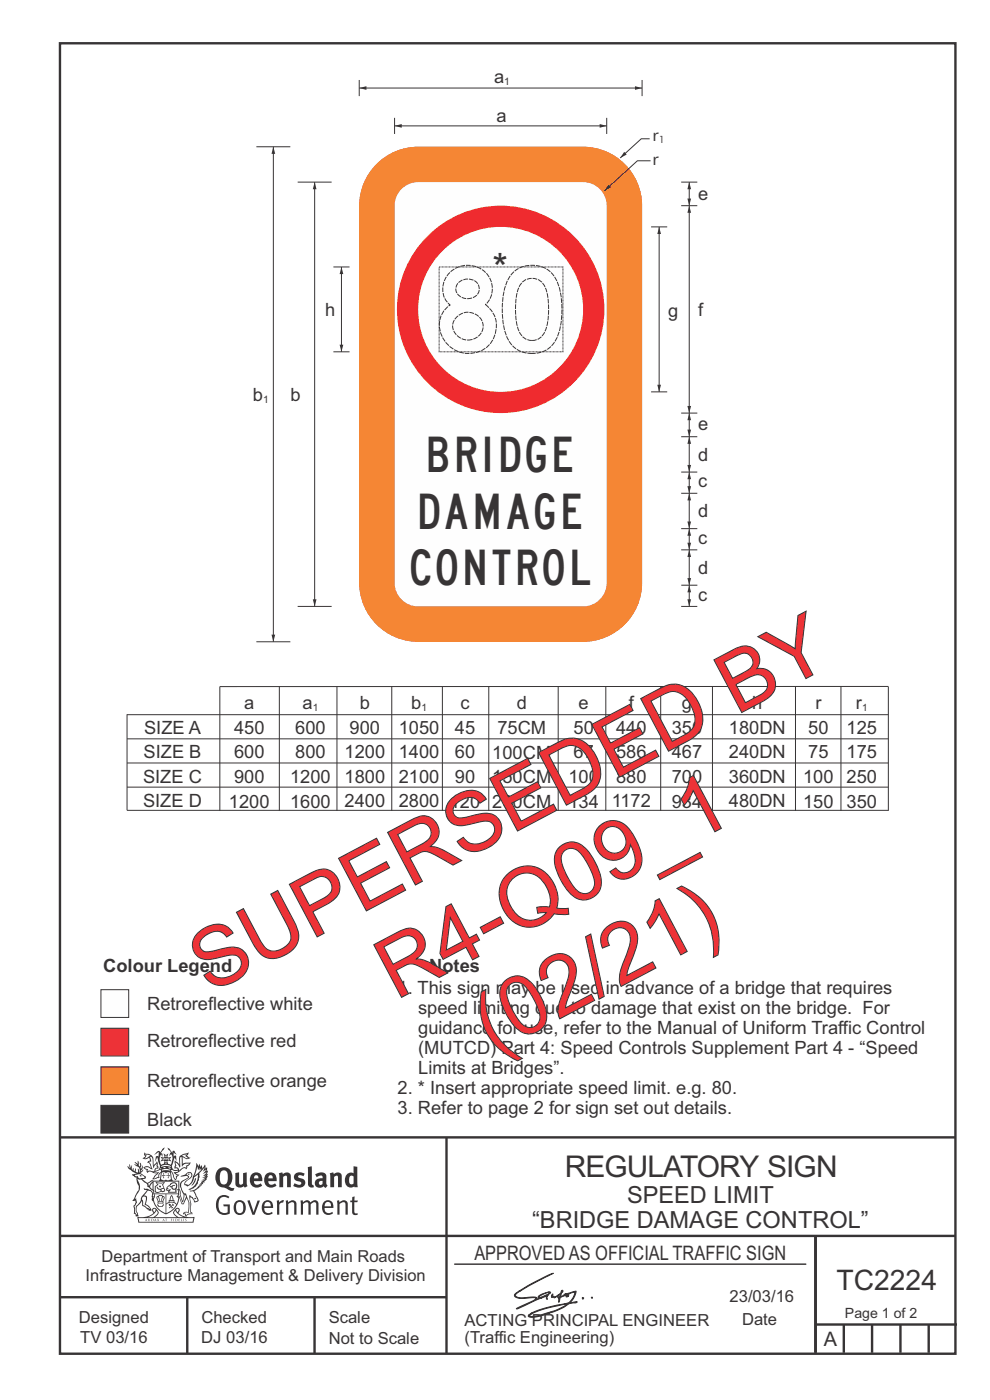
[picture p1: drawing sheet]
<svg xmlns="http://www.w3.org/2000/svg" width="210mm" height="297mm" viewBox="0 0 210 297" stroke-linecap="round" stroke-linejoin="round" font-family="sans-serif">
<g fill="none" stroke="#373435" stroke-width=".51">
<path d="M12.7 9.2h190v278h-190zM12.7 241.3h190M94.7 241.4v45.8M12.7 275.2h82M12.7 262.2h190.1M39.7 275.2v12M66.7 275.2v12M173 262.1v24.9M173 281h30M179 281v6M185 281v6M191 281v6"/>
<path d="M197 281v6"/>
</g>
<path d="M96.4 268.2h74.6" fill="none" stroke="#373435" stroke-width=".21"/>
<g fill="#373435">
<path d="M47 248.4a2.55 2.55 0 0 0 0 2.7l.3 .2a.81 .81 0 0 0 1-1v-.5a1.04 1.04 0 0 0-1.1-1.5zM46.3 248.1a1.82 1.82 0 0 1 2.1-.2 1.82 1.82 0 0 1 .9 1.8 2.29 2.29 0 0 1-.8 2l.7 .3h.5l-.2 .6a2.87 2.87 0 0 1-2-.7 2.12 2.12 0 0 1-1.7-3.1z" fill-rule="evenodd"/>
<path d="M49.9 248.9l.8-.2v2a.46 .46 0 0 0 .3 .6 .46 .46 0 0 0 .6-.3v-2.1l.7-.2v2.4l.2 .5-.5 .3-.3-.3a1.02 1.02 0 0 1-1.2 .3 1.02 1.02 0 0 1-.6-1.1z" fill-rule="evenodd"/>
<path d="M54 249.5l-.1 .5h.9a.49 .49 0 0 0-.2-.6 .49 .49 0 0 0-.6 .1zM53.4 249.1a1.34 1.34 0 0 1 1.6-.2 1.34 1.34 0 0 1 .6 1.5v.2h-1.7a.77 .77 0 0 0 .5 .8 .77 .77 0 0 0 .9-.4l.3 .5a1.59 1.59 0 0 1-2 .2 1.59 1.59 0 0 1-.5-2.1z" fill-rule="evenodd"/>
<path d="M57 249.5l-.1 .5h1a.49 .49 0 0 0-.2-.6 .49 .49 0 0 0-.7 .1zM56.4 249.1a1.34 1.34 0 0 1 1.6-.2 1.34 1.34 0 0 1 .7 1.5v.2h-1.8a.77 .77 0 0 0 .5 .8 .77 .77 0 0 0 .9-.4l.4 .5a1.59 1.59 0 0 1-2.1 .2 1.59 1.59 0 0 1-.5-2.1z" fill-rule="evenodd"/>
<path d="M59.2 248.9l.7-.2 .1 .4a.95 .95 0 0 1 1-.3 .95 .95 0 0 1 .7 .8v2.3h-.8v-2.3a.46 .46 0 0 0-.8 .1v2.2h-.8z" fill-rule="evenodd"/>
<path d="M62.6 249.1a1.75 1.75 0 0 1 2-.1l-.2 .5-.6-.2a.43 .43 0 0 0-.6 .3l.4 .3a1.04 1.04 0 0 1 1.2 1.1 1.04 1.04 0 0 1-1.4 1l-1.2-.4 .3-.6 1 .4 .4-.4a.88 .88 0 0 0-1-.5l-.4-.2-.1-.4z" fill-rule="evenodd"/>
<path d="M65.3 247.6l.8-.2 .1 3.8 .3 .2 .1 .4a.88 .88 0 0 1-1 0 .88 .88 0 0 1-.3-1z" fill-rule="evenodd"/>
<path d="M67.8 250.6a.43 .43 0 0 0-.1 .7 .43 .43 0 0 0 .7-.1v-.7zM66.8 249.1a1.7 1.7 0 0 1 2.4 .1v1.9l.3 .4-.4 .5-.5-.4a1.03 1.03 0 0 1-1.7-.1 1.03 1.03 0 0 1 .8-1.5h.7v-.4a.8 .8 0 0 0-1.2 .1z" fill-rule="evenodd"/>
<path d="M70 248.9l.7-.2 .1 .4a.95 .95 0 0 1 1-.3 .95 .95 0 0 1 .7 .8v2.3h-.8v-2.3a.46 .46 0 0 0-.8 .1v2.2h-.8z" fill-rule="evenodd"/>
<path d="M74.3 249.5a1.48 1.48 0 0 0 0 1.7h.5l.2-.1v-1.5l-.3-.2zM75 247.4l.8 .1 .1 4.4h-.7l-.1-.2a1.26 1.26 0 0 1-1.4 0 1.26 1.26 0 0 1-.5-1.3 1.29 1.29 0 0 1 .4-1.4 1.29 1.29 0 0 1 1.4-.1z" fill-rule="evenodd"/>
<path d="M46.4 253.9a1.72 1.72 0 0 1 2.3 0l-.3 .3a1.24 1.24 0 0 0-1.4-.2 1.24 1.24 0 0 0-.6 1.4 1.49 1.49 0 0 0 1.2 1.9l.7-.1v-1.3h-.8l-.1-.4h1.3v1.9a1.93 1.93 0 0 1-2.2 0 1.93 1.93 0 0 1-.7-2.2l.2-.8z" fill-rule="evenodd"/>
<path d="M50.4 255.1a1.65 1.65 0 0 0 .2 2.2 .99 .99 0 0 0 1-1.4 .78 .78 0 0 0-.4-.8 .78 .78 0 0 0-.8 0zM50 254.9a1.33 1.33 0 0 1 1.6-.1 1.33 1.33 0 0 1 .5 1.4 1.31 1.31 0 0 1-1.3 1.6 1.31 1.31 0 0 1-1.2-1.6v-.6z" fill-rule="evenodd"/>
<path d="M52.5 254.7l.4-.1 .9 2.6 .8-2.5h.5l-1.1 3h-.5z" fill-rule="evenodd"/>
<path d="M56.3 255.2l-.2 .7h1.3a.7 .7 0 0 0-.3-.8 .7 .7 0 0 0-.8 .1zM55.9 255a1.22 1.22 0 0 1 1.5-.2 1.22 1.22 0 0 1 .5 1.5h-1.8a.93 .93 0 0 0 .5 1 .93 .93 0 0 0 1.1-.2l.2 .3a1.43 1.43 0 0 1-1.8 .1 1.43 1.43 0 0 1-.6-1.7z" fill-rule="evenodd"/>
<path d="M58.7 254.7l.4-.1 .1 .5 .4-.4 .6-.1-.2 .5a.66 .66 0 0 0-.8 .7v1.9h-.4z" fill-rule="evenodd"/>
<path d="M60.6 254.7l.4-.1 .1 .5a.94 .94 0 0 1 1-.5 .94 .94 0 0 1 .8 .8v2.3h-.5l-.1-2.5a.81 .81 0 0 0-1.2 .3v2.2h-.4z" fill-rule="evenodd"/>
<path d="M63.7 254.7l.5-.1 .1 .5 .4-.3a.78 .78 0 0 1 1.1 .3 .9 .9 0 0 1 1-.5 .9 .9 0 0 1 .8 .8v2.3h-.5l-.1-2.5a.67 .67 0 0 0-1.1 .3v2.2h-.5v-2.4l-.4-.3-.7 .4v2.3h-.5z" fill-rule="evenodd"/>
<path d="M69 255.2l-.1 .7h1.3a.7 .7 0 0 0-.3-.8 .7 .7 0 0 0-.9 .1zM68.7 255a1.22 1.22 0 0 1 1.5-.2 1.22 1.22 0 0 1 .5 1.5h-1.8a.93 .93 0 0 0 .4 1 .93 .93 0 0 0 1.2-.2l.1 .3a1.44 1.44 0 0 1-1.7 .1 1.44 1.44 0 0 1-.6-1.7z" fill-rule="evenodd"/>
<path d="M71.4 254.7l.5-.1 .1 .5a.94 .94 0 0 1 1-.5 .94 .94 0 0 1 .8 .8v2.3h-.5l-.1-2.5a.81 .81 0 0 0-1.2 .3v2.2h-.4z" fill-rule="evenodd"/>
<path d="M74.7 253.9l.5-.1v.9h.7l-.1 .3h-.6v2.2l.1 .2h.5l.1 .3a.75 .75 0 0 1-1.2-.6v-2.1h-.4v-.3h.4z" fill-rule="evenodd"/>
<path d="M30.8 244.9l1.1 .3-.9 .5h-.4l.6-.5zM31.8 245.4h.2a2.44 2.44 0 0 1 .4 1.9l.1 .5 .7-1-.1 .6 .3 .3a.57 .57 0 0 0-.6 .7l-1-.1-.5 .2 .2-.5-.8-.3 .7-.1 .9 .5 .1-.1-.6-1.3-.2-.2h.5zM30.7 244.4l-.1 .5 .2 .4-.6 .4a1.04 1.04 0 0 0 1.4-.1l.2 .6-.3 .1-.2 .4a.94 .94 0 0 1 .8 1.1l-.2-.1a1.16 1.16 0 0 0-1.5-.1l.3 .4 .4 .2 .1 .5 .2 .1 .1-.2a.94 .94 0 0 1 1.1 .2l.8 .1-1.2 1.2a1.13 1.13 0 0 0 1.2-.2l.4-.1-.1-.4 .5-.8a.83 .83 0 0 0-.6 1.1l-.3-.1-.7 .4 1.1-1.4-.5 .1-.5-.1 1.3-.5-.1-.1-.9 .4v-.3l.2-.2 .3 .1 .1-.3-.2-.4v-.6l-.1-.4-.7 1v-.7a1.42 1.42 0 0 0-1.6-1.8z" fill-rule="evenodd"/>
<path d="M38.5 245.2l.5-.2 .7-.1-.6 .3 .8 .5h-.3zM38.3 245.5l.2-.1 .1 2a1.69 1.69 0 0 1 1.6-.6l-.8 .5 .1 .5a1.1 1.1 0 0 0-1.5 .6l-.1-.5-.2-.2h-.5l.3-.4-.3-.7a1.42 1.42 0 0 1 .8 1.1l.2-.1zM37.1 246.2l.1 1-.2 .3 .1 .4h.5l.1 .2a.96 .96 0 0 1-1.1-.1l-.1 .1a1.06 1.06 0 0 0 1.3 .2v.1a.72 .72 0 0 1-1 .2l.3 .5 .6 .2-.4 .2-.1 .6-.2-.3-.4-1.1-.4-.4 .4 .9a1.54 1.54 0 0 0 .7 1.2l.2-.3a.58 .58 0 0 1 .4-.8l.2-.1h-.3l-.5-.3 .9-.5a.93 .93 0 0 1 1.2-.5v.2l.2-.2 .1-.5a.99 .99 0 0 0 .7-.8l-1.3 .1-.3 .2-.1-1.4 .9 .4 .9-.3h-.4l-.5-.4 .4-.7-.6 .2a1.46 1.46 0 0 0-1.4 2.1v.4l-.2-.4z" fill-rule="evenodd"/>
<path d="M35.6 248.9l.2 .1-.1 .3 .4 .1h-.4v.6l-.1-.6h-.3l.3-.1z" fill-rule="evenodd"/>
<path d="M34.6 248.9l.2 .1v.3l.3 .1h-.3l-.1 .6v-.6h-.4l.4-.1z" fill-rule="evenodd"/>
<path d="M34.3 248.8a.57 .57 0 0 1 .9 .2 .57 .57 0 0 1 .9-.2l.2 1.4h-.2a.57 .57 0 0 1-.9 0 .69 .69 0 0 1-1.1 0zM34.2 248.1l-.3 2.1-.2 .4h3l-.2-.4-.3-2.1h-.2v.2l-.8-.1-.8 .1v-.2z" fill-rule="evenodd"/>
<path d="M34.2 252.4a.3 .3 0 0 0 .6 0 .3 .3 0 0 0-.6 0zM33.3 250.9l.3 .3-.3 .4a.79 .79 0 0 0 0 1.3l.8-.2-.1-.3a.55 .55 0 0 1-.7-.6l.1-.1 .2 .3 .3 .2 .8-.2-.4-.7 .4-.4-.7 .2zM33 250.7l1.1 .2 .9-.2-.4 .6 .4 1.2a.56 .56 0 0 1-.8 .3l-.2 .1a.73 .73 0 0 1-.9 .1 .73 .73 0 0 1-.3-1v-.4l.6-.4z" fill-rule="evenodd"/>
<path d="M35.6 251.8l.7-.4a.58 .58 0 0 1 1-.1 .58 .58 0 0 1-.4 .9l-.3-.3a.43 .43 0 0 1 .6-.4 .57 .57 0 0 0-.8 .2l-.2-.1-.3 .1 .4 .2a.55 .55 0 0 0 .9 .4v.5h-1.3l.3-.4-.1-.1-.6 .1 .2-.3-.2-.1zM35.4 251.8l-.1 .2a.39 .39 0 0 0 .2 .6h.3l-.2 .4h1.9l-.1-.8a.86 .86 0 0 0-.1-1.3 .86 .86 0 0 0-1.3 .4z" fill-rule="evenodd"/>
<path d="M36 254.8h.8v.2h-.8zM36.4 253.8l.2 .8h-.4zM36.4 253.5l-.3 .5-.1 .6h-.2v.4l-.7 .4 .2 .1a1.48 1.48 0 0 1 2.1 .2l.2-.1-.6-.5v-.5h-.2l-.1-.6z" fill-rule="evenodd"/>
<path d="M35.8 255.4l.4 .1 .1 .3 .3-.2-.2-.2a.38 .38 0 0 1 .5 .5l-.2-.2-.3 .2 .3 .2-.3 .3-.1-.4-.4 .4-.1-.2 .4-.3-.1-.1-.2 .1z" fill-rule="evenodd"/>
<path d="M34.5 254h.2v.2l-.2 .6h-.2zM33.6 255.3h.9v.2a.55 .55 0 0 1-.8 .4v-.2l-.2-.1zM33.4 254h.2l.2 .8h-.2zM33.6 255l.8-.1 .1 .2h-.8zM33.8 253.7h.5l-.2 1.1h-.1zM33.3 253.8l-.1 .3 .3 1.1a.48 .48 0 0 0-.1 .6 .48 .48 0 0 0 .5 .2h.5a.49 .49 0 0 0 .2-.8l.3-1.1-.1-.3a1.42 1.42 0 0 0-1.5 0z" fill-rule="evenodd"/>
<path d="M33.7 251.5l.4 .1 .1 .3h-.3z" fill-rule="evenodd"/>
<path d="M41.3 250.1l.3-.2-.2 .8-.6 .8h-.2l.5-.7z" fill-rule="evenodd"/>
<path d="M39.7 249l.3-.2 .5 .2a.88 .88 0 0 1-.6 1.1 1.22 1.22 0 0 0-.8 1.3l.5 .2a.72 .72 0 0 0 .9-.4l.5-.8 .2-.6 .8-.6v.2a2.85 2.85 0 0 1-2 2.9l.1 .1a2.13 2.13 0 0 0 1.9-1.5v-.3a2.01 2.01 0 0 0 .3-1.7l1.1-1.3-.4 1 .7-.5-.7 1 .8-.4-.8 .8 .7-.2-.9 .6 .8-.1-.8 .4h.7l-.8 .3 .3 .2h-.4l.2 .3h-.4l.2 .3h-.4l.1 .2h-.1a2.16 2.16 0 0 1-2 1.1l.1 .2 .4-.1a.76 .76 0 0 1 .7 .8l.5 1.2-.6 .2a1.45 1.45 0 0 0-1.1-1.3l.2 1.8-.1 1.8 .4 .3a1.07 1.07 0 0 0-1.2 .4v-.3l-.5-.2a.87 .87 0 0 1 1.1-.1v-.7a4.4 4.4 0 0 0-.6-3.1l-.1-.3h-.2a2.16 2.16 0 0 1-.7-2.2l.3-.4 1.2-.7a.55 .55 0 0 0-.4-.8zM37.8 252.4a.76 .76 0 0 1 .3 1.1l.6 1.6 .4-1.7 .2 .1a.61 .61 0 0 1-.1 .9l-.3 .8-.2 .1-.7-1.6-.3 .1a1.18 1.18 0 0 0 .1-1.4zM41.8 247.5l.2 .7 .3-.5v.6l.4-.5a1.9 1.9 0 0 1-1.2 1.4l-.3 .3zM38.2 249.6l1.4-.2 .2 .2v.3l-.5 .2a1.26 1.26 0 0 0-.9 1.9l.2 .7a1.84 1.84 0 0 1 .1 2.1l-.4-1.4a.96 .96 0 0 0-.4-1.2l-.4 .2a.78 .78 0 0 1 0 1.3l.1 .3h.4l.4 1.1a.38 .38 0 0 0 .2 .4 .38 .38 0 0 0 .4-.1l.6-1.2a2.94 2.94 0 0 1 .4 2.5l-.1 .4h-.8l-.3 .4v.2l.4-.1 .1 .4 .2 .1a1.02 1.02 0 0 1 1.3-.5v-.4l-.3-.1 .1-1.8-.3-1.3h.1a1.14 1.14 0 0 1 .8 1 .63 .63 0 0 0 .8-.2 .63 .63 0 0 0-.2-.9l-.6-1.2 .9-.6 .2-.4h.3l-.1-.2h.4l-.1-.3h.3l-.1-.3 .5-.1-.2-.2 .6-.4v-.2h-.2l.4-.5h-.3l.3-.5-.4 .1 .4-.5v-.3l-.3 .2 .2-.7-.1-.2-.4 .3v-.8l-.6 .8-.2-.8-.2 .5-.3-.7-.1 .6-.5-.8-.1 1.4-.6 1.8a1.81 1.81 0 0 1-1 1.5l-.6-.2a1.75 1.75 0 0 1 1.1-1.2 .75 .75 0 0 0 .1-1.3 .75 .75 0 0 0-1.2 .4z" fill-rule="evenodd"/>
<path d="M41.2 254.1h.3l.2 .2-.4 .1z" fill-rule="evenodd"/>
<path d="M29.4 258.4h11.6l-.1 .8h-11.4zM31.3 258.2l.5-.1a2.48 2.48 0 0 0 1.4-1.3l.3 .5-.5 .6-.5 .3zM32.5 256.6l.3-.2 .2 .1-.3 .7zM37.2 256.8a2.65 2.65 0 0 0 1.8 1.4h-1.1l-.5-.3-.5-.6zM37.4 256.5l.2-.1 .3 .2-.3 .6zM29.2 258.2l.1 1.2h11.8l.2-1.1-.2-.1a4.1 4.1 0 0 1-3.3-.9l.3-.4-.1-.6a1.06 1.06 0 0 0-1.3 1l.2 .4 .6 .5h-4.7l.3-.1a.84 .84 0 0 0 .6-.8 .84 .84 0 0 0-.5-.8l-.3-.2h-.5l-.1 .6 .3 .4a4.2 4.2 0 0 1-3.4 .9z" fill-rule="evenodd"/>
<path d="M31 258.7l.1 .2h-.2zM31 258.5l-.3 .6 .4-.2 .2 .2z" fill-rule="evenodd"/>
<path d="M31.3 258.6h.3v.4a.25 .25 0 0 0 .2-.1 .25 .25 0 0 0-.1-.3h.1a.29 .29 0 0 1 0 .4 .29 .29 0 0 1-.4 0 .29 .29 0 0 1 0-.4z" fill-rule="evenodd"/>
<path d="M32.2 258.6a.22 .22 0 0 1 .3 .2 .22 .22 0 0 1-.3 .2zM32 258.6l.1 .4a.33 .33 0 0 0 .4 0 .33 .33 0 0 0 0-.4 .33 .33 0 0 0-.5 0z" fill-rule="evenodd"/>
<path d="M32.9 258.7l.1 .2h-.2zM32.9 258.5l-.2 .6 .3-.2 .2 .2z" fill-rule="evenodd"/>
<path d="M33.3 258.6h.2l.1 .1 .2-.1-.2 .2 .2 .3-.3-.3-.1 .3h-.1l.2-.3z" fill-rule="evenodd"/>
<path d="M34.7 258.7l.1 .2h-.2zM34.7 258.5l-.3 .6 .4-.2 .2 .2z" fill-rule="evenodd"/>
<path d="M35 258.5h.5l-.2 .1v.5h-.2l.1-.5z" fill-rule="evenodd"/>
<path d="M36.2 258.6l.3-.1-.1 .1v.2h.1h-.1v.3h-.2z" fill-rule="evenodd"/>
<path d="M36.7 258.6h.2v.5h-.2z" fill-rule="evenodd"/>
<path d="M37.3 258.6a.22 .22 0 0 1 .3 .2 .22 .22 0 0 1-.3 .2zM37.1 258.6v.4a.33 .33 0 0 0 .5 0 .33 .33 0 0 0 0-.4 .33 .33 0 0 0-.5 0z" fill-rule="evenodd"/>
<path d="M37.8 258.6l.4-.1-.2 .1v.2h.1h-.1v.2l.2 .1h-.4z" fill-rule="evenodd"/>
<path d="M38.4 258.6h.2l-.1 .4 .2 .1h-.3z" fill-rule="evenodd"/>
<path d="M38.9 258.6h.2v.5h-.2z" fill-rule="evenodd"/>
<path d="M39.3 258.6h.2h-.1l.2 .3-.2 .2-.1-.1v-.1l.2 .1z" fill-rule="evenodd"/>
<path d="M34.2 247.4a1.51 1.51 0 0 1 2 .2 2.67 2.67 0 0 0-2.1 0zM35.7 247.6l.4 .1 .1 .3-.4-.1zM34.6 247.6h.5l.1 .2h-.4zM34 247.8l.3 .2h-.3zM34.9 246.9l.3-.2 .3 .2zM34.9 245.6l.2 .1v.3h-.2zM35 245.1l.2 .2 .2-.2-.1 .3h-.2zM35.1 246.3h.2l.1 .4-.2-.2-.2 .2zM35.3 245.7l.2-.1v.4h-.2zM34.4 245.7h.3l.1 .3-.4 .1 .2-.2zM35.7 245.7h.3l-.2 .2 .2 .2-.4-.1zM32.7 244.9l1-.5-.1 1-.2-.2-.3 .2-.3 1.1 .5-1 .3 .9a1.84 1.84 0 0 1 .2 1.7l.4 .1a2.48 2.48 0 0 1 2.2 0l.2-.2-.2-.7 .7-1.8 .4 .7-.2-1-.2-.1-.2 .3v-.9l.6 .4-.6-.8-.3 .1-.1 .4-.5-.9-.5-.3 .2 .5 .6 .5-.5 .8 .4-.4a2.06 2.06 0 0 1 0 2.3l-.5-.2-.2-.6 .1-.1 .8 .2-.4-.5 .4-.5-.7 .2-.2-.2 .2-.7-.5 .4-.5-.4 .2 .7-.2 .2-.7-.2 .4 .5-.4 .5 .8-.2 .1 .1-.2 .6-.5 .2a2.02 2.02 0 0 1 0-2.2l.3 .5-.1-.7-.3-.1 .8-1.2-.4 .3-.5 .8-.2-.3a.8 .8 0 0 0-.8 .5z" fill-rule="evenodd"/>
<path d="M29.2 250.1l.3 .1a.61 .61 0 0 1 .8 .4l.3 .2a.8 .8 0 0 1 .6 1l.4 .1 .5 .5a1 1 0 0 1 .5 1.1l-.1 .7v-.5h-.1a.96 .96 0 0 0-.8-1.3l-.2-.2h-.7l-.1-.1-.1 .1 .1 .3h.6l-1.2 1.3-.2 1-.4 .6a1.33 1.33 0 0 0-.5 1.8l.2 .5a1.26 1.26 0 0 1-.5-1.5l-.1-.3a1.56 1.56 0 0 0 .4-1.7l-.3 .2 .2-.5a3.2 3.2 0 0 0 .7-3zM30.4 253.9h.4a2.06 2.06 0 0 1-.1 1.6l.7 .5 .4 .4-.6-.1-.8-.6-.1-.9a.51 .51 0 0 1 .1-.9zM28.6 249.3a1.52 1.52 0 0 1 2.1 .5l-1.1 .2-.2-.1-.1-.4h-.5zM27.5 247v.8l-.3-.4h-.1a3.1 3.1 0 0 0 1.9 1.6l-1 .1 .5 .6 .5 .1 .1 1.1a1.84 1.84 0 0 1-.3 2.5l-.4 .9-.3 .4 .2 .1 .4-.1 .1 .4-.2 .5-.3 .2 .1 1.7h.2l.3 .5 .1 .1 .4-.1-.1-.5a1.3 1.3 0 0 1-.1-1.7l.9-1 .1 1.1 .6 .2 .5 .5 .1-.1 .2 .3h.5a1.85 1.85 0 0 0-1.2-1.4l.1-.3a1.39 1.39 0 0 0 0-1.4l-.5-.1 .5-.5a.66 .66 0 0 1 .9-.4 .66 .66 0 0 1 .3 .9l-.1 .4 .2-.1v.2l-.1 .3 .2 .5 .1-.3a2.24 2.24 0 0 0 .1-2.2 .73 .73 0 0 1-.7-.7 .73 .73 0 0 1 .6-.7v-.2a.94 .94 0 0 0-.9 .8 .48 .48 0 0 1-.1-.6 .48 .48 0 0 1 .5-.2l.5-.3a.51 .51 0 0 0-.8 .2l-.5 .2-1-.8h.6l.2-.5-1.2-.7 .5-.5v-.3l-.5 .4 .1-.2a.69 .69 0 0 0 .2-1v.4l-.2 .3v-1.1l-.3-.2 .1 .6-.1 .2-.4-1.3v.7l-.6-.4 .5 .7-.6-.2 .3 .3a1 1 0 0 1 .7 1.4l-.2-.8v.9l-.5-.2v-.8l-.2 .7-.2-.1-.1-.6-.2 .4-.2-.2 .1-.7-.2 .5z" fill-rule="evenodd"/>
<path d="M29.6 249.4l.2-.1 .3 .2z" fill-rule="evenodd"/>
<path d="M32.4 250.5h5.6v2l-.2-.1v-1.7h-5.2v2.5h5.2v-.8l.1 .2-.1 1.1v-.3h-2.5v4a4.1 4.1 0 0 0 2.6-3.6l.1-.1a4 4 0 0 1-2.8 3.9 4.2 4.2 0 0 1-2.8-4.7l.1 1.2 .1-.1a3.8 3.8 0 0 0 2.5 3.4v-4h-2.5l-.2-.9z" fill-rule="evenodd"/>
<circle cx="40" cy="249.1" r=".17"/>
</g>
<path d="M21.4 210h5.9v5.8h-5.9z" fill-rule="evenodd" fill="#fefefe" stroke="#373435" stroke-width=".21"/>
<path d="M125.4 275.3a.15 .15 0 0 0 .3 0 .15 .15 0 0 0-.3 0zM123.5 275.2l.2 .4 .1-.2zM120.4 274.7l.1 .3 .1-.5zM120 274.5h.2l-.1 .6 .4-.1h-.3v-.2l.5-.3v-.1zM113 278.4l-.2 .3 3-1.1 4.5-1-1.5 .9-2.3 1h.4l2.5-1 1.4-.9 1.5-.2 .1-.2-.1-.1-1.3 .3 .7-1 .5-1.2a.22 .22 0 0 0-.1-.3 .22 .22 0 0 0-.3 .1l-1.1 .4 1.3-.4-.5 1.3-.8 1-4.9 1.1zM118.6 275.2l.1 .2zM119.2 273.9v.1zM117.1 274.6l-.1 .4a.21 .21 0 0 0 .1 .2 .21 .21 0 0 0 .3-.1l.2 .2 1.2-.8-.1 .6h-.4l.2 .4v.8l.4-1.1 .3-.2h-.3l.1-.1 .1-.7 .3-.2v-.3l-.3 .1-.3 .6-1 .7-.3-.1-.4 .1 .2-.6zM119.1 275l1-.2 .1-.3-.6 .1 .1 .2zM112.6 278.6l-.1 .4 .5-.6zM112.2 278.9l-.2 .3a1.58 1.58 0 0 0 1.8 .2l2.2-.6 .7-.4-2.4 .7a2.84 2.84 0 0 1-2 0l.2-.3zM109.3 274.5l-.2 .3 .1 .3 .9 .3 3.6-.1-.5 .6-3.4 1.5-.3 .2 .1 .1 5.3-2.3-.1-.2h-.5l.5-.4 1.5-.7-1.3 .4-.8 .6a.38 .38 0 0 1-.1 .5 .38 .38 0 0 1-.4 .1l.2-.3a1.27 1.27 0 0 0-1.5-.2h-2.5a.43 .43 0 0 1-.5-.1 .43 .43 0 0 1 .1-.6l.8-.6zM110.1 273.9h.2l2.1-1.2 5-2.6-4.2 2zM114.7 275.2l.2 .2 1.1-.4 .8-.9h-.5l.3 .2zM116.1 274.9l-.2 .6 .2 .1z" fill-rule="evenodd" fill="#373435" stroke="#373435" stroke-width=".21"/>
<path d="M83.7 26.7h45" fill="none" stroke="#373435" stroke-width=".21"/>
<g fill="#373435">
<path d="M127.2 26.3l1.5 .4-1.5 .4z"/>
<path d="M83.7 26.7l1.5-.4v.8z"/>
</g>
<path d="M128.7 25v3.4M144.5 112.1h3.4M146.2 116.6v7.5M144.5 124.1h3.4" fill="none" stroke="#373435" stroke-width=".21"/>
<g fill="#373435">
<path d="M146.2 116.6l.4 1.6h-.8z"/>
<path d="M145.8 122.6h.8l-.4 1.5z"/>
</g>
<path d="M146.2 124.1v4.5" fill="none" stroke="#373435" stroke-width=".21"/>
<g fill="#373435">
<path d="M146.2 124.1l.4 1.6h-.8z"/>
<path d="M145.8 127.1h.8l-.4 1.5z"/>
</g>
<path d="M146.2 112.1v4.5" fill="none" stroke="#373435" stroke-width=".21"/>
<g fill="#373435">
<path d="M146.2 112.1l.4 1.6h-.8z"/>
<path d="M145.8 115.1h.8l-.4 1.5z"/>
</g>
<path d="M146.2 43.6v44M144.5 87.6h3.4M144.5 116.6h3.4" fill="none" stroke="#373435" stroke-width=".21"/>
<g fill="#373435">
<path d="M146.2 43.6l.4 1.5h-.8z"/>
<path d="M145.8 86.1h.8l-.4 1.5z"/>
</g>
<g fill="#f58634">
<path d="M79.9 34.8a12.5 12.5 0 0 1 8.8-3.7h35a12.5 12.5 0 0 1 12.5 12.5v80a12.5 12.5 0 0 1-12.5 12.5h-35a12.5 12.5 0 0 1-12.5-12.5v-80a12.5 12.5 0 0 1 3.7-8.8z" fill-rule="evenodd"/>
<path d="M79.9 34.8a12.5 12.5 0 0 1 8.8-3.7h35a12.5 12.5 0 0 1 12.5 12.5v80a12.5 12.5 0 0 1-12.5 12.5h-35a12.5 12.5 0 0 1-12.5-12.5v-80a12.5 12.5 0 0 1 3.7-8.8z" fill-rule="evenodd"/>
</g>
<path d="M84.9 40.4a5 5 0 0 1 3.8-1.8h35a5 5 0 0 1 5 5v80a5 5 0 0 1-5 5h-35a5 5 0 0 1-5-5v-80a5 5 0 0 1 1.2-3.2z" fill-rule="evenodd" fill="#fefefe"/>
<circle cx="106.2" cy="65.6" r="22" fill="#ef2b2f"/>
<path d="M138.1 48.1h3.4M139.8 48.1v35M138.1 83.1h3.4" fill="none" stroke="#373435" stroke-width=".21"/>
<g fill="#373435">
<path d="M139.8 48.1l.4 1.5h-.8z"/>
<path d="M139.4 81.6h.8l-.4 1.5z"/>
</g>
<circle cx="106.2" cy="65.6" r="17.5" fill="#fefefe"/>
<path d="M146.2 104.6v7.5" fill="none" stroke="#373435" stroke-width=".21"/>
<g fill="#373435">
<path d="M146.2 104.6l.4 1.6h-.8z"/>
<path d="M145.8 110.6h.8l-.4 1.5z"/>
</g>
<path d="M144.5 104.6h3.4M144.5 100.1h3.4M146.2 100.1v4.5" fill="none" stroke="#373435" stroke-width=".21"/>
<g fill="#373435">
<path d="M146.2 100.1l.4 1.6h-.8z"/>
<path d="M145.8 103.1h.8l-.4 1.5z"/>
</g>
<path d="M83.7 25v3.4M144.5 43.6h3.4M144.5 92.6h3.4M146.2 87.6v5" fill="none" stroke="#373435" stroke-width=".21"/>
<path d="M93.2 56.6h26.2v18h-26.2z" fill="none" stroke="#373435" stroke-width=".21" stroke-dasharray=".2 .1" stroke-linecap="butt"/>
<g fill="#373435">
<path d="M145.8 91.1h.8l-.4 1.5z"/>
<path d="M146.2 87.6l.4 1.5h-.8z"/>
</g>
<path d="M144.5 38.6h3.4M146.2 38.6v5" fill="none" stroke="#373435" stroke-width=".21"/>
<g fill="#373435">
<path d="M145.8 42.1h.8l-.4 1.5z"/>
<path d="M146.2 38.6l.4 1.5h-.8z"/>
</g>
<path d="M146.2 92.6v7.5" fill="none" stroke="#373435" stroke-width=".21"/>
<g fill="#373435">
<path d="M146.2 92.6l.4 1.6h-.8z"/>
<path d="M145.8 98.6h.8l-.4 1.5z"/>
</g>
<path d="M76.2 17v3.4M76.2 18.7h60M136.2 17v3.4M144.5 128.6h3.4" fill="none" stroke="#373435" stroke-width=".21"/>
<g fill="#373435">
<path d="M134.7 18.3l1.5 .4-1.5 .4z"/>
<path d="M76.2 18.7l1.5-.4v.8z"/>
</g>
<path d="M138 34.1h-2.8l-7 6.4" fill="none" stroke="#373435" stroke-width=".21"/>
<path d="M129.1 39.2l.5 .6-1.4 .7z" fill="#373435"/>
<path d="M137.8 29.4h-1.8l-4.4 4.1" fill="none" stroke="#373435" stroke-width=".21"/>
<path d="M132.4 32.2l.5 .6-1.3 .7z" fill="#373435"/>
<path d="M63.1 38.6h7.2M66.7 38.6v90M63.1 128.6h7.2" fill="none" stroke="#373435" stroke-width=".21"/>
<g fill="#373435">
<path d="M66.7 38.6l.4 1.5h-.7z"/>
<path d="M66.4 127.1h.7l-.4 1.5z"/>
</g>
<path d="M72.4 56.6v18" fill="none" stroke="#373435" stroke-width=".21"/>
<g fill="#373435">
<path d="M72.4 56.6l.4 1.5h-.8z"/>
<path d="M72 73.1h.8l-.4 1.5z"/>
</g>
<path d="M54.4 31.1h7.2M58 31.1v105M70.7 56.6h3.4M70.7 74.6h3.4M54.4 136.1h7.2" fill="none" stroke="#373435" stroke-width=".21"/>
<g fill="#373435">
<path d="M58 31.1l.4 1.5h-.8z"/>
<path d="M57.6 134.6h.8l-.4 1.5z"/>
</g>
<g fill="none" stroke="#373435" stroke-width=".21">
<path d="M27 151.5v20.4h161.4M27 151.6h161.4M27 156.7h161.4M59.3 145.7v26.3M71.5 145.7v26.3M83.1 145.7v26.3M93.8 145.7v26.3M103.7 145.7v26.3M118.4 145.7v26.3M128.5 145.7v26.3M140.1 145.7v26.3M151.1 145.7v26.3"/>
<path d="M168.7 145.7v26.3M178.4 145.7v26.3M188.4 145.6l-141.8 .1v26.3M188.4 145.7v26.3M27 167h161.4M27 161.9h161.4"/>
</g>
<path d="M21.4 218.1h5.9v5.9h-5.9z" fill-rule="evenodd" fill="#ed3237" stroke="#373435" stroke-width=".21"/>
<path d="M21.4 226.3h5.9v5.9h-5.9z" fill-rule="evenodd" fill="#f58634" stroke="#373435" stroke-width=".21"/>
<path d="M21.4 234.5h5.9v5.9h-5.9z" fill-rule="evenodd" fill="#373435" stroke="#373435" stroke-width=".21"/>
<text font-size="18" fill="#373435" x="93.2" y="74.6">80</text>
<g font-size="17.6" fill="#ed3237">
<text x="44.4" y="210.8" transform="rotate(-28 44.4 210.8)">SUPERSEDED BY</text>
<text x="84" y="212.2" transform="rotate(-28 84 212.2)">R4-Q09_1</text>
<text x="104.4" y="223.7" transform="rotate(-28 104.4 223.7)">(02/21)</text>
</g>
<text font-size="8.5" fill="#373435" x="104.5" y="59.9">*</text>
<g font-size="7.5" fill="#373435">
<text x="91" y="100.2">BRIDGE</text>
<text x="89.1" y="112.2">DAMAGE</text>
<text x="87.2" y="124.2">CONTROL</text>
</g>
<text font-size="6.3" fill="#373435" x="119.8" y="249.6">REGULATORY SIGN</text>
<text font-size="6" fill="#373435" x="177.4" y="273.7">TC2224</text>
<g font-size="5" fill="#373435">
<text x="133" y="255.2">SPEED LIMIT</text>
<text x="112.9" y="260.4">“BRIDGE DAMAGE CONTROL”</text>
</g>
<g font-size="4.2" fill="#373435">
<text x="100.6" y="267.2">APPROVED AS OFFICIAL TRAFFIC SIGN</text>
<text x="174.7" y="285.6">A</text>
</g>
<g font-size="3.9" fill="#373435">
<text x="104.8" y="17.7">a</text>
<text x="105.3" y="25.9">a</text>
<text x="138.4" y="35">r</text>
<text x="138.4" y="30">r</text>
<text x="148.1" y="42.5">e</text>
<text x="68.9" y="67">h</text>
<text x="141.7" y="67.2">g</text>
<text x="148.1" y="67">f</text>
<text x="53.7" y="85">b</text>
<text x="61.7" y="85">b</text>
<text x="148.1" y="91.1">e</text>
<text x="148.1" y="97.8">d</text>
<text x="148.1" y="103.4">c</text>
<text x="148.1" y="109.8">d</text>
<text x="148.1" y="115.4">c</text>
<text x="148.1" y="121.8">d</text>
<text x="148.1" y="127.4">c</text>
<text x="30.6" y="155.7">SIZE A</text>
<text x="49.6" y="155.7">450</text>
<text x="51.8" y="150.5">a</text>
<text x="62.6" y="155.7">600</text>
<text x="64.2" y="150.5">a</text>
<text x="74.2" y="155.7">900</text>
<text x="76.3" y="150.5">b</text>
<text x="84.6" y="155.7">1050</text>
<text x="87.2" y="150.5">b</text>
<text x="96.5" y="155.7">45</text>
<text x="97.7" y="150.5">c</text>
<text x="105.5" y="155.7">75CM</text>
<text x="109.6" y="150.5">d</text>
<text x="121.7" y="155.7">50</text>
<text x="122.7" y="150.5">e</text>
<text x="130.7" y="155.7">440</text>
<text x="133.4" y="150.5">f</text>
<text x="142.5" y="155.7">350</text>
<text x="144.6" y="150.5">g</text>
<text x="154.6" y="155.7">180DN</text>
<text x="159.6" y="150.5">h</text>
<text x="171.4" y="155.7">50</text>
<text x="173" y="150.5">r</text>
<text x="179.6" y="155.7">125</text>
<text x="181.6" y="150.5">r</text>
<text x="30.4" y="160.9">SIZE B</text>
<text x="49.6" y="160.9">600</text>
<text x="62.6" y="160.9">800</text>
<text x="73.1" y="160.9">1200</text>
<text x="84.6" y="160.9">1400</text>
<text x="96.5" y="160.9">60</text>
<text x="104.4" y="160.9">100CM</text>
<text x="121.7" y="160.9">67</text>
<text x="130.7" y="160.9">586</text>
<text x="142.5" y="160.9">467</text>
<text x="154.6" y="160.9">240DN</text>
<text x="171.4" y="160.9">75</text>
<text x="179.6" y="160.9">175</text>
<text x="30.3" y="166.1">SIZE C</text>
<text x="49.6" y="166.1">900</text>
<text x="61.5" y="166.1">1200</text>
<text x="73.1" y="166.1">1800</text>
<text x="84.6" y="166.1">2100</text>
<text x="96.5" y="166.1">90</text>
<text x="104.4" y="166.1">150CM</text>
<text x="120.6" y="166.1">100</text>
<text x="130.7" y="166.1">880</text>
<text x="142.5" y="166.1">700</text>
<text x="154.6" y="166.1">360DN</text>
<text x="170.4" y="166.1">100</text>
<text x="179.6" y="166.1">250</text>
<text x="30.3" y="171.3">SIZE D</text>
<text x="48.6" y="171.3">1200</text>
<text x="61.5" y="171.3">1600</text>
<text x="73.1" y="171.3">2400</text>
<text x="84.6" y="171.3">2800</text>
<text x="95.4" y="171.3">120</text>
<text x="104.4" y="171.3">200CM</text>
<text x="120.6" y="171.3">134</text>
<text x="129.7" y="171.3">1172</text>
<text x="142.5" y="171.3">934</text>
<text x="154.6" y="171.3">480DN</text>
<text x="170.4" y="171.3">150</text>
<text x="179.6" y="171.3">350</text>
<text x="21.9" y="206.2">Colour Legend</text>
<text x="91.1" y="206.1">Notes</text>
<text x="31.2" y="214.3">Retroreflective white</text>
<text x="84.3" y="210.8">1. This sign may be used in advance of a bridge that requires</text>
<text x="88.7" y="215.1">speed limiting due to damage that exist on the bridge. For</text>
<text x="88.7" y="219.3">guidance for use, refer to the Manual of Uniform Traffic Control</text>
<text x="31.2" y="222.1">Retroreflective red</text>
<text x="88.7" y="223.5">(MUTCD) Part 4: Speed Controls Supplement Part 4 - “Speed</text>
<text x="88.7" y="227.8">Limits at Bridges”.</text>
<text x="31.2" y="230.6">Retroreflective orange</text>
<text x="84.3" y="232">2. * Insert appropriate speed limit. e.g. 80.</text>
<text x="31.2" y="238.8">Black</text>
<text x="84.3" y="236.2">3. Refer to page 2 for sign set out details.</text>
</g>
<g font-size="3.5" fill="#373435">
<text x="21.6" y="267.8">Department of Transport and Main Roads</text>
<text x="18.2" y="271.8">Infrastructure Management &amp; Delivery Division</text>
<text x="16.7" y="280.6">Designed</text>
<text x="42.7" y="280.6">Checked</text>
<text x="69.7" y="280.6">Scale</text>
<text x="98.5" y="281.3">ACTING PRINCIPAL ENGINEER</text>
<text x="154.7" y="276.1">23/03/16</text>
<text x="157.4" y="281.2">Date</text>
<text x="17" y="284.8">TV 03/16</text>
<text x="42.7" y="284.8">DJ 03/16</text>
<text x="69.7" y="285.2">Not to Scale</text>
<text x="98.5" y="284.8">(Traffic Engineering)</text>
</g>
<text font-size="3" fill="#373435" x="179.2" y="279.6">Page 1 of 2</text>
<g font-size="2.2" fill="#373435">
<text x="107" y="18.1">1</text>
<text x="55.8" y="85.4">1</text>
<text x="66.3" y="150.9">1</text>
<text x="89.4" y="150.9">1</text>
</g>
<g font-size="2.1" fill="#373435">
<text x="139.8" y="30.4">1</text>
<text x="182.9" y="150.9">1</text>
</g>
</svg>
